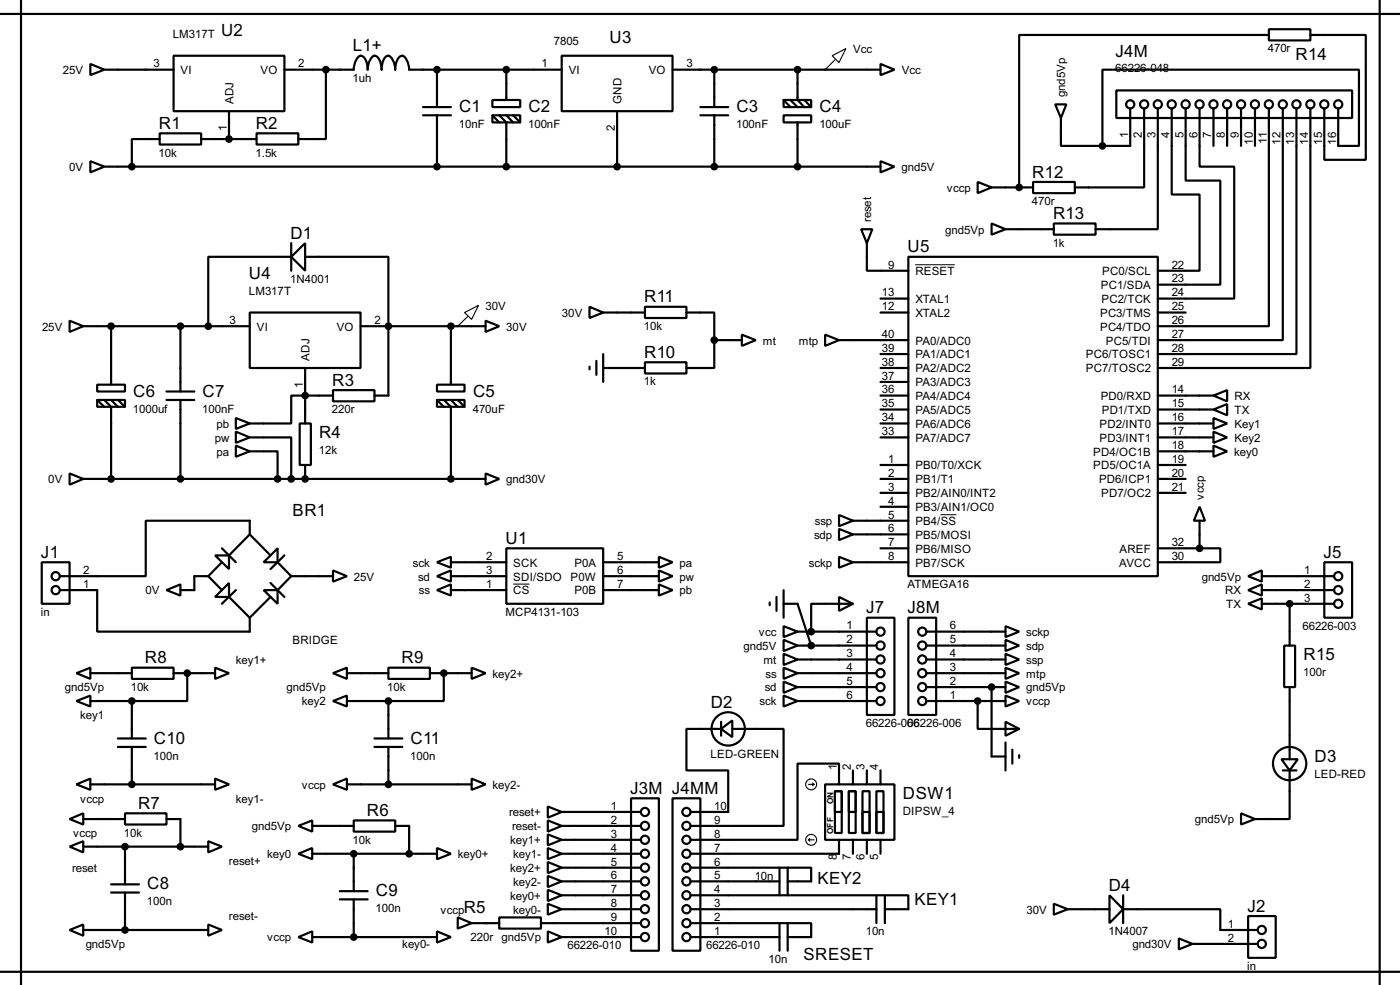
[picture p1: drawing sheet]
<svg xmlns="http://www.w3.org/2000/svg" width="256mm" height="180mm" viewBox="0 0 256 180" stroke-linecap="round" stroke-linejoin="round" font-family="sans-serif">
<g fill="none" stroke="#000" stroke-width=".4">
<path d="M3.9 0v180.3M252.8 0v180.3M-.1 2.6h256.6M16.6 11.7l2.5 1.1-2.5 1zM19.1 12.8h12.7M31.8 10.2h20.3v10.2h-20.3zM52.1 12.8h12.7a2.68 2.68 0 0 1 1.3-2.6 1.47 1.47 0 0 1 1.1 1.3l.2 1.3a2.68 2.68 0 0 1 1.2-2.6 2.33 2.33 0 0 1 1.3 2.6 3.2 3.2 0 0 1 .9-2.5 .86 .86 0 0 1 1.2 .7l.3 1.1 .1 .7a2.33 2.33 0 0 1 1.3-2.6 2.68 2.68 0 0 1 1.3 2.6h27.9M59.7 12.8v12.7h-5M77.5 19.6h5.1M80.1 12.8v6.8M90.2 18.3h5.1v1.3h-5.1zM92.8 12.8v5.5"/>
<path d="M102.9 10.2h20.3v10.2h-20.3zM123.2 12.8h38.1M128.3 19.6h5.1M130.9 12.8v6.8M143.6 18.3h5v1.3h-5zM143.6 18.3l1.2 1.3M144.8 18.3l1.3 1.3M146.1 12.8v5.5l1.3 1.3M147.4 18.3l1.2 1.3M161.3 11.7l2.6 1.1-2.6 1zM193.3 19.1h2.1l-1 2.5zM204.5 16.6h43.2v5h-43.2z"/>
<path d="M207.1 19.9v6.8h-5.1M209.6 19.9v14.4h-12.7M212.1 19.9v22.1h-11.4M214.7 19.9v15.7h5.1v14h-7.7M217.2 19.9v13.2h6.4v19h-11.5M219.8 19.9v10.6h6.3v24.2h-14M222.3 19.9v6.8M224.8 19.9v6.8M227.4 19.9v6.8M229.9 19.9v6.8M232.5 5.4h7.6v2h-7.6zM232.5 19.9v39.8h-20.4"/>
<path d="M232.5 6.4h-45.8v27.9M235 19.9v42.4h-22.9M237.5 19.9v44.9h-25.4M240.1 19.9v47.5h-28M240.1 6.4h10.1v22.9h-7.6v-9.4M245.2 19.9v6.8h3.8v-13.9h-47v13.9M16.6 29.5l2.5 1-2.5 1.1zM19.1 30.5h142.2M29.3 24.4h7.6v2.1h-7.6zM29.3 25.5h-5.1v5M36.9 25.5h10.1M42 20.4v5.1"/>
<path d="M47 24.4h7.7v2.1h-7.7zM77.5 21.1h5.1M80.1 21.1v9.4M90.2 21.1h5.1v1.3h-5.1zM90.2 21.1l1.3 1.3M91.5 21.1l1.3 1.3v8.1M92.8 21.1l1.2 1.3M94 21.1l1.3 1.3M113.1 20.4v10.1M128.3 21.1h5.1M130.9 21.1v9.4M143.6 21.1h5v1.3h-5z"/>
<path d="M146.1 22.4v8.1M161.3 29.5l2.6 1-2.6 1.1zM179.1 33.3l2.6 1-2.6 1.1zM181.7 34.3h7.6M189.3 33.3h7.6v2.1h-7.6zM194.4 21.6v5.1h7.6M12.8 58.7l2.5 1-2.5 1.1zM15.3 59.7h30.5M20.4 59.7v10.7M33.1 59.7v12M45.8 57.2h20.3v10.2h-20.3zM53.4 47l2.5-2.5v5.1z"/>
<path d="M53.4 47h-15.2v12.7M53.4 44.5v5.1M55.9 47h15.3v25.4h-2.6M66.1 59.7h22.9M82.6 59.7v10.7M89 58.7l2.5 1-2.5 1.1zM108 56.2l2.5 1-2.5 1zM110.5 57.2h7.7M118.2 56.2h7.6v2h-7.6zM125.8 57.2h5.1v5.1M157.8 42h2l-1 2.5zM158.8 44.5v5.1h7.6"/>
<path d="M161.3 57.2h5.1M161.3 54.7h5.1M166.4 47h45.7v58.5h-45.7zM181.7 40.9l2.5 1.1-2.5 1zM184.2 42h8.9M193.1 40.9h7.6v2.1h-7.6zM212.1 57.2h5.1M17.8 70.4h5.1v1.3h-5.1zM17.8 73.2h5.1v1.3h-5.1zM17.8 73.2l1.3 1.3M19.1 73.2l1.3 1.3v13.2M20.4 73.2l1.2 1.3"/>
<path d="M21.6 73.2l1.3 1.3M30.5 73.2h5.1M30.5 71.7h5.1M33.1 73.2v14.5M43.2 79l2.6 1.1-2.6 1zM43.2 76.5l2.6 1-2.6 1zM54.9 77.5h2.1v7.6h-2.1zM55.9 67.4v10.1M61 71.4h7.6v2.1h-7.6zM61 72.4h-7.6v5.1h-7.6M80.1 70.4h5v1.3h-5zM80.1 73.2h5v1.3h-5z"/>
<path d="M80.1 73.2l1.2 1.3M81.3 73.2l1.3 1.3v13.2M82.6 73.2l1.3 1.3M83.9 73.2l1.2 1.3M108 67.1v.5M109.3 66.1v2.5M110.5 67.4h7.7M110.5 64.8v5.1M118.2 66.3h7.6v2.1h-7.6zM130.9 62.3v5.1h-5.1M130.9 62.3h5M135.9 61.3l2.6 1-2.6 1z"/>
<path d="M151.2 61.3l2.5 1-2.5 1zM153.7 62.3h12.7M161.3 72.4h5.1M161.3 67.4h5.1M161.3 77.5h5.1M161.3 75h5.1M161.3 64.8h5.1M161.3 69.9h5.1M212.1 72.4h10.2M212.1 77.5h10.2M212.1 75h10.2M222.3 76.5l2.5 1-2.5 1z"/>
<path d="M222.3 79l2.5 1.1-2.5 1zM222.3 72.4l2.5-1v2.1zM222.3 75l2.5-1v2zM12.8 86.7l2.5 1-2.5 1zM15.3 87.7h73.7M43.2 81.6l2.6 1-2.6 1zM45.8 80.1h7.6v7.6M45.8 82.6h5.1v5.1M45.8 97.8v-2.5h-19.1v10.2h-15.7M45.8 97.8l-3.8 3.9M45.8 97.8l3.8 3.9M55.9 85.1v2.6"/>
<path d="M89 86.7l2.5 1-2.5 1zM153.7 96.8l2.6 1-2.6 1.1zM153.7 94.3l2.6 1-2.6 1zM156.3 97.8h10.1M156.3 95.3h10.1M161.3 87.7h5.1M161.3 80.1h5.1M161.3 85.1h5.1M161.3 90.2h5.1M161.3 92.8h5.1M212.1 87.7h5.1M212.1 80.1h10.2"/>
<path d="M212.1 82.6h10.2M212.1 85.1h5.1M212.1 90.2h5.1M219.8 92.8l1 2.5h-2.1zM219.8 95.3v5.1M222.3 81.6l2.5 1-2.5 1zM7.7 102.9h5.1v7.6h-5.1zM11 108h6.8v7.6h28v-2.5M30.5 108l2.6-1v2zM38.2 105.5h-2.6v2.5h-2.5M38.2 105.5l2.5 2.5M39.4 101.7h2.6v2.5z"/>
<path d="M39.4 109.3l2.6-2.6v2.6zM40.7 100.4l2.5 2.5M40.7 102.9l-2.5 2.6M42 109.3l3.8 3.8M43.2 108l-2.5 2.5M48.3 108h2.6v2.5zM48.3 102.9l2.6-2.5v2.5zM49.6 106.7l2.5 2.6M49.6 109.3l-3.8 3.8M50.9 102.9l2.5 2.6M52.1 101.7l-2.5 2.5M53.4 105.5h7.6"/>
<path d="M53.4 105.5l-2.5 2.5M61 104.4l2.6 1.1-2.6 1zM80.1 102.9l2.5-1v2zM80.1 105.5l2.5-1.1v2.1zM80.1 108l2.5-1v2zM82.6 105.5h10.2M82.6 102.9h10.2M82.6 108h10.2M92.8 100.4h17.7v10.1h-17.7zM110.5 105.5h10.2M110.5 102.9h10.2M110.5 108h10.2"/>
<path d="M120.7 101.9l2.5 1-2.5 1zM120.7 104.4l2.5 1.1-2.5 1zM120.7 107l2.5 1-2.5 1zM141 110.3v.5M142.3 109.3v2.5M143.6 114.6l2.5 1-2.5 1zM143.6 117.1l2.5 1.1-2.5 1zM143.6 119.7l2.5 1-2.5 1zM143.6 110.5h2.5l2.5 7.7M143.6 108v5.1M146.1 115.6h14.5M146.1 118.2h14.5"/>
<path d="M153.7 101.9l2.6 1-2.6 1zM153.7 109.3l2.6 1.2-2.6 1.3zM156.3 110.5h-7.7v5.1M156.3 102.9h10.1M158.8 113.1h5.1v17.8h-5.1zM161.3 100.4h5.1M166.4 113.1h5.1v17.8h-5.1zM169.7 115.6h14.5M169.7 118.2h14.5M184.2 114.6l2.5 1-2.5 1zM184.2 117.1l2.5 1.1-2.5 1zM184.2 119.7l2.5 1-2.5 1z"/>
<path d="M212.1 100.4h7.7M219.8 100.4h3.8v2.5h-11.5M228.7 105.5l2.5-1.1v2.1zM228.7 108l2.5-1v2zM228.7 110.5l2.5-1v2.1zM231.2 105.5h13.2M231.2 108h13.2M231.2 110.5h13.2M235.3 118.2h2v7.6h-2zM236.3 110.5v7.7M242.6 102.9h5.1v10.2h-5.1zM14 128.3l2.6-1v2z"/>
<path d="M14 123.2l2.6-1v2.1zM16.6 123.2h7.6M16.6 128.3h7.6M21.6 135.2h5.1M21.6 136.7h5.1M24.2 122.2h7.6v2.1h-7.6zM24.2 128.3v6.9M24.2 136.7v6.9M31.8 123.2h7.6M34.3 123.2v5.1h-10.1M39.4 122.2l2.6 1-2.6 1.1zM61 128.3l2.6-1v2z"/>
<path d="M61 123.2l2.6-1v2.1zM63.6 123.2h7.6M63.6 128.3h7.6M68.6 135.2h5.1M68.6 136.7h5.1M71.2 122.2h7.6v2.1h-7.6zM71.2 128.3v6.9M71.2 136.7v6.9M78.8 123.2h7.6M81.3 123.2v5.1h-10.1M86.4 122.2l2.6 1-2.6 1.1zM132.1 133.4l2.1-1.5v3z"/>
<path d="M132.1 133.4h-6.3v7.6h7.6v7.6h-6.9M132.1 132.1v2.6M134.2 133.4h9.4v17.8h-17.1M143.6 127.3l2.5 1-2.5 1zM143.6 124.8l2.5 1-2.5 1zM143.6 122.2l2.5 1-2.5 1.1zM146.1 123.2h14.5M146.1 128.3h14.5M146.1 125.8h14.5M146.1 120.7h14.5M169.7 123.2h14.5M169.7 128.3h14.5"/>
<path d="M169.7 125.8h14.5M169.7 120.7h14.5M179.1 128.3v5.1h7.6M181.7 125.8v12.7h2.5M184.2 122.2l2.5 1-2.5 1.1zM184.2 124.8l2.5 1-2.5 1zM184.2 127.3l2.5 1-2.5 1zM184.2 132.1l2.5 1.3-2.5 1.3zM184.2 135.9v5.1M185.5 137.2v2.6M186.7 138.2v.5M234.8 139h3l-1.5 2z"/>
<path d="M236.3 125.8v13.2M12.8 155l2.5-1v2zM12.8 149.9l2.5-1v2zM14 143.6l2.6-1.1v2.1zM15.3 149.9h7.6M15.3 155h22.9M16.6 143.6h22.8M22.9 148.9h7.6v2h-7.6zM22.9 155v6.9M30.5 149.9h2.6v5.1M38.2 154l2.5 1-2.5 1zM39.4 142.5l2.6 1.1-2.6 1z"/>
<path d="M54.7 156.3l2.5-1.1v2.1zM54.7 151.2l2.5-1v2zM57.2 151.2h7.6M57.2 156.3h22.9M61 143.6l2.6-1.1v2.1zM63.6 143.6h22.8M64.8 150.2h7.6v2h-7.6zM64.8 156.3v6.8M72.4 151.2h2.6v5.1M80.1 155.2l2.5 1.1-2.5 1zM86.4 142.5l2.6 1.1-2.6 1zM100.4 152.7l2.5 1-2.5 1z"/>
<path d="M100.4 155.2l2.5 1.1-2.5 1zM100.4 157.8l2.5 1-2.5 1zM100.4 150.2l2.5 1-2.5 1zM100.4 147.6l2.5 1-2.5 1.1zM102.9 151.2h14.5M102.9 156.3h14.5M102.9 148.6h14.5M102.9 153.7h14.5M102.9 158.8h14.5M115.6 146.1h5.1v27.9h-5.1zM123.2 146.1h5.1v27.9h-5.1zM126.5 158.8h22.1v2.5h-4.3"/>
<path d="M142.8 158.8v5.1M144.3 158.8v5.1M151.2 143.6h12.7v10.1h-12.7zM153 144.8h1.2v7.7h-1.2zM153 144.8h1.2v3.8h-1.2zM153.7 143.6v-3.8h-7.6v13.9h-19.6M153.7 153.7v2.6h-27.2M155.5 144.8h1.3v7.7h-1.3zM155.5 144.8h1.3v3.8h-1.3zM156.3 141v2.6M156.3 153.7v2.6M158 144.8h1.3v7.7h-1.3z"/>
<path d="M158 148.6h1.3v3.9h-1.3zM158.8 141v2.6M158.8 153.7v2.6M160.6 144.8h1.3v7.7h-1.3zM160.6 148.6h1.3v3.9h-1.3zM161.3 141v2.6M161.3 153.7v2.6M227.4 148.9l2.5 1-2.5 1zM235 141h2.5M236.3 141v8.9h-6.4M0 177.9h256.5M12.8 170.2l2.5-1v2.1z"/>
<path d="M15.3 170.2h22.9M20.4 161.9h5.1M20.4 163.4h5.1M22.9 163.4v6.8M38.2 169.2l2.5 1-2.5 1.1zM54.7 171.5l2.5-1v2zM57.2 171.5h22.9M62.3 163.1h5.1M62.3 164.6h5.1M64.8 164.6v6.9M80.1 170.5l2.5 1-2.5 1zM83.9 167.9l2.5 1.1-2.5 1z"/>
<path d="M86.4 169h5.1M91.5 167.9h7.6v2.1h-7.6zM99.1 169h18.3M100.4 160.3l2.5 1-2.5 1.1zM100.4 162.9l2.5 1-2.5 1zM100.4 165.4l2.5 1-2.5 1zM100.4 170.5l2.5 1-2.5 1zM102.9 171.5h14.5M102.9 161.3h14.5M102.9 163.9h14.5M102.9 166.4h14.5M126.5 169h22.1v2.5h-4.3"/>
<path d="M126.5 163.9h39.9v2.5h-4.3M126.5 171.5h16.3M126.5 161.3h16.3M126.5 166.4h34.1M142.8 169v5M144.3 169v5M160.6 163.9v5.1M162.1 163.9v5.1M193.1 165.4l2.5 1-2.5 1zM195.6 166.4h7.7M203.3 163.9l2.5 2.5-2.5 2.6zM205.8 166.4h17.8v3.8h6.8"/>
<path d="M205.8 163.9v5.1M216 171.8l2.5 1-2.5 1zM218.5 172.8h11.9M228.7 167.7h5v7.6h-5z"/>
<circle cx="207" cy="19.1" r=".75"/>
<circle cx="209.6" cy="19.1" r=".75"/>
<circle cx="212.1" cy="19.1" r=".75"/>
<circle cx="214.6" cy="19.1" r=".75"/>
<circle cx="217.2" cy="19.1" r=".75"/>
<circle cx="219.7" cy="19.1" r=".75"/>
<circle cx="222.3" cy="19.1" r=".75"/>
<circle cx="224.8" cy="19.1" r=".75"/>
<circle cx="227.3" cy="19.1" r=".75"/>
<circle cx="229.9" cy="19.1" r=".75"/>
<circle cx="232.4" cy="19.1" r=".75"/>
<circle cx="235" cy="19.1" r=".75"/>
<circle cx="237.5" cy="19.1" r=".75"/>
<circle cx="240" cy="19.1" r=".75"/>
<circle cx="242.6" cy="19.1" r=".75"/>
<circle cx="245.1" cy="19.1" r=".75"/>
<circle cx="10.2" cy="105.5" r=".75"/>
<circle cx="10.2" cy="108" r=".75"/>
<circle cx="161.3" cy="118.2" r=".75"/>
<circle cx="161.3" cy="115.6" r=".75"/>
<circle cx="168.9" cy="115.6" r=".75"/>
<circle cx="168.9" cy="118.2" r=".75"/>
<circle cx="245.1" cy="105.5" r=".75"/>
<circle cx="245.1" cy="110.5" r=".75"/>
<circle cx="245.1" cy="108" r=".75"/>
<circle cx="133.4" cy="133.4" r="3.1"/>
<circle cx="161.3" cy="125.8" r=".75"/>
<circle cx="161.3" cy="120.7" r=".75"/>
<circle cx="161.3" cy="123.2" r=".75"/>
<circle cx="161.3" cy="128.3" r=".75"/>
<circle cx="168.9" cy="120.7" r=".75"/>
<circle cx="168.9" cy="128.3" r=".75"/>
<circle cx="168.9" cy="125.8" r=".75"/>
<circle cx="168.9" cy="123.2" r=".75"/>
<circle cx="236.2" cy="139.8" r="3.1"/>
<circle cx="118.1" cy="158.8" r=".75"/>
<circle cx="118.1" cy="156.3" r=".75"/>
<circle cx="118.1" cy="148.6" r=".75"/>
<circle cx="118.1" cy="151.2" r=".75"/>
<circle cx="118.1" cy="153.7" r=".75"/>
<circle cx="125.7" cy="158.8" r=".75"/>
<circle cx="125.7" cy="156.3" r=".75"/>
<circle cx="125.7" cy="151.2" r=".75"/>
<circle cx="125.7" cy="153.7" r=".75"/>
<circle cx="125.7" cy="148.6" r=".75"/>
<circle cx="118.1" cy="169" r=".75"/>
<circle cx="118.1" cy="161.3" r=".75"/>
<circle cx="118.1" cy="166.4" r=".75"/>
<circle cx="118.1" cy="171.5" r=".75"/>
<circle cx="118.1" cy="163.9" r=".75"/>
<circle cx="125.7" cy="171.5" r=".75"/>
<circle cx="125.7" cy="166.4" r=".75"/>
<circle cx="125.7" cy="169" r=".75"/>
<circle cx="125.7" cy="163.9" r=".75"/>
<circle cx="125.7" cy="161.3" r=".75"/>
<circle cx="231.1" cy="172.8" r=".75"/>
<circle cx="231.1" cy="170.2" r=".75"/>
</g>
<g fill="#000">
<circle cx="42" cy="25.5" r=".2"/>
<circle cx="186.7" cy="34.3" r=".2"/>
<circle cx="71.2" cy="59.7" r=".2"/>
<circle cx="55.9" cy="72.4" r=".2"/>
<circle cx="55.9" cy="87.7" r=".2"/>
<circle cx="148.6" cy="115.6" r=".2"/>
<circle cx="148.6" cy="118.2" r=".2"/>
<circle cx="34.3" cy="123.2" r=".2"/>
<circle cx="81.3" cy="123.2" r=".2"/>
<circle cx="181.7" cy="125.8" r=".2"/>
<circle cx="89" cy="169" r=".2"/>
</g>
<g fill="#000" stroke="#000" stroke-width=".4">
<circle cx="59.7" cy="12.8" r=".5"/>
<circle cx="80" cy="12.8" r=".5"/>
<circle cx="92.7" cy="12.8" r=".5"/>
<circle cx="130.8" cy="12.8" r=".5"/>
<circle cx="146.1" cy="12.8" r=".5"/>
<circle cx="24.1" cy="30.5" r=".5"/>
<circle cx="41.9" cy="25.5" r=".5"/>
<circle cx="80" cy="30.5" r=".5"/>
<circle cx="92.7" cy="30.5" r=".5"/>
<circle cx="113" cy="30.5" r=".5"/>
<circle cx="130.8" cy="30.5" r=".5"/>
<circle cx="146.1" cy="30.5" r=".5"/>
<circle cx="186.7" cy="34.3" r=".5"/>
<circle cx="201.9" cy="26.7" r=".5"/>
<circle cx="20.3" cy="59.7" r=".5"/>
<circle cx="33" cy="59.7" r=".5"/>
<circle cx="38.1" cy="59.7" r=".5"/>
<circle cx="71.1" cy="59.7" r=".5"/>
<circle cx="82.6" cy="59.7" r=".5"/>
<circle cx="55.9" cy="72.4" r=".5"/>
<circle cx="130.8" cy="62.3" r=".5"/>
<circle cx="20.3" cy="87.7" r=".5"/>
<circle cx="33" cy="87.7" r=".5"/>
<circle cx="50.8" cy="87.7" r=".5"/>
<circle cx="53.3" cy="87.7" r=".5"/>
<circle cx="55.9" cy="87.7" r=".5"/>
<circle cx="82.6" cy="87.7" r=".5"/>
<circle cx="148.6" cy="115.6" r=".5"/>
<circle cx="148.6" cy="118.2" r=".5"/>
<circle cx="219.7" cy="100.4" r=".5"/>
<circle cx="236.2" cy="110.5" r=".5"/>
<circle cx="24.1" cy="128.3" r=".5"/>
<circle cx="34.3" cy="123.2" r=".5"/>
<circle cx="71.1" cy="128.3" r=".5"/>
<circle cx="81.3" cy="123.2" r=".5"/>
<circle cx="179.1" cy="128.3" r=".5"/>
<circle cx="181.6" cy="125.8" r=".5"/>
<circle cx="22.9" cy="155" r=".5"/>
<circle cx="24.1" cy="143.6" r=".5"/>
<circle cx="33" cy="155" r=".5"/>
<circle cx="64.8" cy="156.3" r=".5"/>
<circle cx="71.1" cy="143.6" r=".5"/>
<circle cx="74.9" cy="156.3" r=".5"/>
<circle cx="22.9" cy="170.2" r=".5"/>
<circle cx="64.8" cy="171.5" r=".5"/>
</g>
<g fill="none" stroke="#000" stroke-width=".2">
<path d="M152.5 10.2l2.5-1.3-1.3 2.6zM153 11l-1.8 1.8M85.1 57.2l2.6-1.3-1.3 2.6zM85.7 58l-1.8 1.7M148.1 153.7l.3 .3M148.1 153.7h1.1M148.1 143.6h1.1M148.4 153.5l-.3 .2M148.9 143.3l.3 .3M149.2 143.6l-.3 .2"/>
<circle cx="148.6" cy="153.7" r="1"/>
<circle cx="148.6" cy="143.6" r="1"/>
</g>
<path d="M167.7 48.5h7.2M172.3 94.2h2.9M94 106.9h3" fill="none" stroke="#000" stroke-width=".18"/>
<g font-size="3.5">
<text x="40.5" y="6.5">U2</text>
<text x="64.7" y="9.4">L1+</text>
<text x="111.7" y="7.8">U3</text>
<text x="204.4" y="10.4">J4M</text>
<text x="237.4" y="10.9">R14</text>
<text x="29.1" y="23.6">R1</text>
<text x="46.9" y="23.6">R2</text>
<text x="84.1" y="20.5">C1</text>
<text x="96.8" y="20.5">C2</text>
<text x="134.9" y="20.5">C3</text>
<text x="150.2" y="20.5">C4</text>
<text x="189.1" y="32.5">R12</text>
<text x="192.9" y="40.1">R13</text>
<text x="53.2" y="43.7">D1</text>
<text x="166.3" y="46.2">U5</text>
<text x="45.6" y="51">U4</text>
<text x="118" y="55.4">R11</text>
<text x="118" y="65.5">R10</text>
<text x="60.9" y="70.6">R3</text>
<text x="24.4" y="72.6">C6</text>
<text x="37.1" y="72.6">C7</text>
<text x="86.7" y="72.6">C5</text>
<text x="58.5" y="80.2">R4</text>
<text x="53.6" y="94.5">BR1</text>
<text x="92.6" y="99.6">U1</text>
<text x="7.5" y="102.1">J1</text>
<text x="242.5" y="102.1">J5</text>
<text x="158.7" y="112.3">J7</text>
<text x="166.3" y="112.3">J8M</text>
<text x="26.6" y="121.4">R8</text>
<text x="73.6" y="121.4">R9</text>
<text x="238.8" y="120.9">R15</text>
<text x="130.2" y="129.6">D2</text>
<text x="28.2" y="136.1">C10</text>
<text x="75.2" y="136.1">C11</text>
<text x="240.8" y="139.4">D3</text>
<text x="25.3" y="148.1">R7</text>
<text x="67.2" y="149.4">R6</text>
<text x="115.5" y="145.3">J3M J4MM</text>
<text x="165.4" y="146.3">DSW1</text>
<text x="149.8" y="161.8">KEY2</text>
<text x="27" y="162.8">C8</text>
<text x="68.9" y="164">C9</text>
<text x="85" y="167.1">R5</text>
<text x="167.5" y="165.6">KEY1</text>
<text x="203.1" y="163.1">D4</text>
<text x="228.5" y="166.9">J2</text>
<text x="147.2" y="175.8">SRESET</text>
</g>
<g font-size="2.4">
<text x="31.6" y="6.9">LM317T</text>
<text x="101.5" y="8.2">7805</text>
<text x="156.3" y="9.7">Vcc</text>
<text x="232.3" y="9.6">470r</text>
<text x="11.5" y="13.6">25V</text>
<text x="28.1" y="12.3">3</text>
<text x="33.1" y="13.6">VI</text>
<text x="47.7" y="13.6">VO</text>
<text x="54.7" y="12.3">2</text>
<text x="64.6" y="15">1uh</text>
<text x="99.2" y="12.3">1</text>
<text x="104.2" y="13.6">VI</text>
<text x="118.8" y="13.6">VO</text>
<text x="125.8" y="12.3">3</text>
<text x="165.2" y="13.6">Vcc</text>
<text x="195.2" y="17.8" transform="rotate(-90 195.2 17.8)">gnd5Vp</text>
<text x="204.3" y="13.2">66226-048</text>
<text x="42.8" y="19.1" transform="rotate(-90 42.8 19.1)">ADJ</text>
<text x="84.1" y="23.4">10nF</text>
<text x="96.8" y="23.4">100nF</text>
<text x="113.9" y="19.1" transform="rotate(-90 113.9 19.1)">GND</text>
<text x="134.9" y="23.4">100nF</text>
<text x="150.1" y="23.4">100uF</text>
<text x="29.1" y="28.6">10k</text>
<text x="41.6" y="24" transform="rotate(-90 41.6 24)">1</text>
<text x="46.8" y="28.6">1.5k</text>
<text x="112.7" y="24.1" transform="rotate(-90 112.7 24.1)">2</text>
<text x="206.7" y="25.3" transform="rotate(-90 206.7 25.3)">1</text>
<text x="209.2" y="25.3" transform="rotate(-90 209.2 25.3)">2</text>
<text x="211.7" y="25.3" transform="rotate(-90 211.7 25.3)">3</text>
<text x="214.3" y="25.3" transform="rotate(-90 214.3 25.3)">4</text>
<text x="216.8" y="25.3" transform="rotate(-90 216.8 25.3)">5</text>
<text x="219.4" y="25.3" transform="rotate(-90 219.4 25.3)">6</text>
<text x="221.9" y="25.3" transform="rotate(-90 221.9 25.3)">7</text>
<text x="224.4" y="25.3" transform="rotate(-90 224.4 25.3)">8</text>
<text x="227" y="25.3" transform="rotate(-90 227 25.3)">9</text>
<text x="229.5" y="26.5" transform="rotate(-90 229.5 26.5)">10</text>
<text x="232.1" y="26.3" transform="rotate(-90 232.1 26.3)">11</text>
<text x="234.6" y="26.5" transform="rotate(-90 234.6 26.5)">12</text>
<text x="237.1" y="26.5" transform="rotate(-90 237.1 26.5)">13</text>
<text x="239.7" y="26.5" transform="rotate(-90 239.7 26.5)">14</text>
<text x="242.2" y="26.5" transform="rotate(-90 242.2 26.5)">15</text>
<text x="244.8" y="26.5" transform="rotate(-90 244.8 26.5)">16</text>
<text x="12.7" y="31.3">0V</text>
<text x="165.2" y="31.3">gnd5V</text>
<text x="173.5" y="35.1">vccp</text>
<text x="159.6" y="40.6" transform="rotate(-90 159.6 40.6)">reset</text>
<text x="189.1" y="37.6">470r</text>
<text x="173.2" y="42.7">gnd5Vp</text>
<text x="192.9" y="45.2">1k</text>
<text x="45.6" y="53.9">LM317T</text>
<text x="53.2" y="51.8">1N4001</text>
<text x="162.7" y="49.2">9</text>
<text x="167.7" y="50.4">RESET</text>
<text x="201.7" y="52.9">PC1/SDA</text>
<text x="201.9" y="50.4">PC0/SCL</text>
<text x="214.7" y="49.2">22</text>
<text x="214.7" y="51.7">23</text>
<text x="42.1" y="59.3">3</text>
<text x="68.6" y="59.3">2</text>
<text x="89" y="56.7">30V</text>
<text x="103" y="58">30V</text>
<text x="161.6" y="56.8">12</text>
<text x="161.6" y="54.3">13</text>
<text x="167.7" y="58">XTAL2</text>
<text x="167.7" y="55.4">XTAL1</text>
<text x="201.5" y="58">PC3/TMS</text>
<text x="201.8" y="55.4">PC2/TCK</text>
<text x="214.7" y="54.3">24</text>
<text x="214.7" y="56.8">25</text>
<text x="214.7" y="59.3">26</text>
<text x="7.7" y="60.5">25V</text>
<text x="47" y="60.5">VI</text>
<text x="61.7" y="60.5">VO</text>
<text x="92.8" y="60.5">30V</text>
<text x="118" y="60.4">10k</text>
<text x="139.8" y="63.1">mt</text>
<text x="146.4" y="63.1">mtp</text>
<text x="161.6" y="64.4">39</text>
<text x="161.6" y="61.9">40</text>
<text x="167.7" y="65.6">PA1/ADC1</text>
<text x="167.7" y="63.1">PA0/ADC0</text>
<text x="198.9" y="65.6">PC6/TOSC1</text>
<text x="201.5" y="60.5">PC4/TDO</text>
<text x="202.6" y="63.1">PC5/TDI</text>
<text x="214.7" y="61.9">27</text>
<text x="214.7" y="64.4">28</text>
<text x="55.5" y="71.1" transform="rotate(-90 55.5 71.1)">1</text>
<text x="56.7" y="66" transform="rotate(-90 56.7 66)">ADJ</text>
<text x="118" y="70.6">1k</text>
<text x="161.6" y="72">36</text>
<text x="161.6" y="69.5">37</text>
<text x="161.6" y="67">38</text>
<text x="167.7" y="70.7">PA3/ADC3</text>
<text x="167.7" y="68.1">PA2/ADC2</text>
<text x="198.9" y="68.1">PC7/TOSC2</text>
<text x="214.7" y="72">14</text>
<text x="214.7" y="67">29</text>
<text x="24.4" y="75.5">1000uf</text>
<text x="37.1" y="75.5">100nF</text>
<text x="60.8" y="75.7">220r</text>
<text x="86.6" y="75.5">470uF</text>
<text x="161.6" y="77.1">34</text>
<text x="161.6" y="74.6">35</text>
<text x="167.7" y="75.8">PA5/ADC5</text>
<text x="167.7" y="73.2">PA4/ADC4</text>
<text x="201.6" y="73.2">PD0/RXD</text>
<text x="201.8" y="75.8">PD1/TXD</text>
<text x="214.7" y="74.6">15</text>
<text x="214.7" y="77.1">16</text>
<text x="226.1" y="73.2">RX</text>
<text x="226.1" y="75.8">TX</text>
<text x="39.4" y="80.8">pw</text>
<text x="39.7" y="83.4">pa</text>
<text x="39.7" y="78.3">pb</text>
<text x="58.4" y="83.1">12k</text>
<text x="161.6" y="79.7">33</text>
<text x="167.7" y="80.8">PA7/ADC7</text>
<text x="167.7" y="78.3">PA6/ADC6</text>
<text x="200.3" y="83.4">PD4/OC1B</text>
<text x="201.4" y="78.3">PD2/INT0</text>
<text x="201.4" y="80.8">PD3/INT1</text>
<text x="214.7" y="79.7">17</text>
<text x="214.7" y="82.2">18</text>
<text x="226.1" y="83.4">key0</text>
<text x="226.1" y="78.3">Key1</text>
<text x="226.1" y="80.8">Key2</text>
<text x="8.9" y="88.5">0V</text>
<text x="92.8" y="88.5">gnd30V</text>
<text x="162.7" y="84.7">1</text>
<text x="162.7" y="87.3">2</text>
<text x="162.7" y="89.8">3</text>
<text x="167.7" y="85.9">PB0/T0/XCK</text>
<text x="167.7" y="88.5">PB1/T1</text>
<text x="200.3" y="85.9">PD5/OC1A</text>
<text x="201.3" y="88.5">PD6/ICP1</text>
<text x="214.7" y="84.7">19</text>
<text x="214.7" y="87.3">20</text>
<text x="214.7" y="89.8">21</text>
<text x="162.7" y="92.4">4</text>
<text x="162.7" y="94.9">5</text>
<text x="167.7" y="91">PB2/AIN0/INT2</text>
<text x="167.7" y="93.6">PB3/AIN1/OC0</text>
<text x="201.7" y="91">PD7/OC2</text>
<text x="220.6" y="91.4" transform="rotate(-90 220.6 91.4)">vccp</text>
<text x="149.2" y="98.6">sdp</text>
<text x="149.3" y="96.1">ssp</text>
<text x="162.7" y="97.4">6</text>
<text x="162.7" y="100">7</text>
<text x="167.7" y="96.1">PB4/SS</text>
<text x="167.7" y="98.6">PB5/MOSI</text>
<text x="167.7" y="101.2">PB6/MISO</text>
<text x="205.1" y="101.2">AREF</text>
<text x="214.7" y="100">32</text>
<text x="15.3" y="107.6">1</text>
<text x="15.3" y="105.1">2</text>
<text x="64.8" y="106.3">25V</text>
<text x="75.7" y="103.7">sck</text>
<text x="76.6" y="106.3">sd</text>
<text x="89.1" y="102.5">2</text>
<text x="89.1" y="105.1">3</text>
<text x="89.1" y="107.6">1</text>
<text x="94" y="103.7">SCK</text>
<text x="94" y="106.3">SDI/SDO P0W</text>
<text x="105.2" y="103.7">P0A</text>
<text x="113.1" y="102.5">5</text>
<text x="113.1" y="105.1">6</text>
<text x="113.1" y="107.6">7</text>
<text x="124.5" y="103.7">pa</text>
<text x="124.5" y="106.3">pw</text>
<text x="148.2" y="103.7">sckp</text>
<text x="162.7" y="102.5">8</text>
<text x="166.2" y="107.7">ATMEGA16</text>
<text x="167.7" y="103.7">PB7/SCK</text>
<text x="205" y="103.7">AVCC</text>
<text x="214.7" y="102.5">30</text>
<text x="220.2" y="106.3">gnd5Vp</text>
<text x="238.9" y="105.1">1</text>
<text x="238.9" y="107.6">2</text>
<text x="7.5" y="112.7">in</text>
<text x="26.7" y="108.8">0V</text>
<text x="76.8" y="108.8">ss</text>
<text x="92.6" y="112.7">MCP4131-103</text>
<text x="94" y="108.8">CS</text>
<text x="105.2" y="108.8">P0B</text>
<text x="124.5" y="108.8">pb</text>
<text x="224.4" y="108.8">RX</text>
<text x="224.6" y="111.3">TX</text>
<text x="238.9" y="110.1">3</text>
<text x="53.6" y="117.8">BRIDGE</text>
<text x="136.2" y="119">gnd5V</text>
<text x="139" y="116.4">vcc</text>
<text x="155.1" y="115.2">1</text>
<text x="155.1" y="117.8">2</text>
<text x="174" y="117.8">5</text>
<text x="174" y="115.2">6</text>
<text x="188" y="116.4">sckp</text>
<text x="188" y="119">sdp</text>
<text x="238.6" y="115.3">66226-003</text>
<text x="43.2" y="121.5">key1+</text>
<text x="90.2" y="124">key2+</text>
<text x="139.9" y="121.5">mt</text>
<text x="140.3" y="124">ss</text>
<text x="155.1" y="120.3">3</text>
<text x="155.1" y="122.8">4</text>
<text x="155.1" y="125.4">5</text>
<text x="174" y="125.4">2</text>
<text x="174" y="122.8">3</text>
<text x="174" y="120.3">4</text>
<text x="188" y="121.5">ssp</text>
<text x="188" y="124">mtp</text>
<text x="238.8" y="123.8">100r</text>
<text x="11.9" y="126.6">gnd5Vp</text>
<text x="14.7" y="131.7">key1</text>
<text x="24" y="126.5">10k</text>
<text x="52.5" y="126.6">gnd5Vp</text>
<text x="55.3" y="129.1">key2</text>
<text x="71" y="126.5">10k</text>
<text x="139.2" y="129.1">sck</text>
<text x="140.1" y="126.6">sd</text>
<text x="155.1" y="127.9">6</text>
<text x="174" y="127.9">1</text>
<text x="188" y="126.6">gnd5Vp</text>
<text x="188" y="129.1">vccp</text>
<text x="158.6" y="133.1">66226-006226-006</text>
<text x="166.2" y="133.1">66</text>
<text x="28.2" y="139">100n</text>
<text x="75.2" y="139">100n</text>
<text x="130.2" y="138.7">LED-GREEN</text>
<text x="153.3" y="141" transform="rotate(-90 153.3 141)">1</text>
<text x="155.9" y="141" transform="rotate(-90 155.9 141)">2</text>
<text x="158.4" y="141" transform="rotate(-90 158.4 141)">3</text>
<text x="160.9" y="141" transform="rotate(-90 160.9 141)">4</text>
<text x="240.8" y="142.3">LED-RED</text>
<text x="14.7" y="146.9">vccp</text>
<text x="43.2" y="146.9">key1-</text>
<text x="55.3" y="144.4">vccp</text>
<text x="90.2" y="144.4">key2-</text>
<text x="93.3" y="149.4">reset+</text>
<text x="111.9" y="148.2">1</text>
<text x="130.9" y="148.2">10</text>
<text x="165.4" y="149.2">DIPSW_4</text>
<text x="13.4" y="153.3">vccp</text>
<text x="22.7" y="153.1">10k</text>
<text x="46.2" y="152">gnd5Vp</text>
<text x="64.6" y="154.4">10k</text>
<text x="93.5" y="154.5">key1+</text>
<text x="93.8" y="152">reset-</text>
<text x="111.9" y="150.8">2</text>
<text x="111.9" y="153.3">3</text>
<text x="111.9" y="155.9">4</text>
<text x="130.9" y="155.9">7</text>
<text x="130.9" y="153.3">8</text>
<text x="130.9" y="150.8">9</text>
<text x="218.9" y="150.7">gnd5Vp</text>
<text x="13.2" y="159.6">reset</text>
<text x="42" y="158.3">reset+</text>
<text x="48.9" y="157.1">key0</text>
<text x="83.9" y="157.1">key0+</text>
<text x="93.5" y="159.6">key2+</text>
<text x="94" y="157.1">key1-</text>
<text x="111.9" y="158.4">5</text>
<text x="111.9" y="160.9">6</text>
<text x="130.9" y="160.9">5</text>
<text x="130.9" y="158.4">6</text>
<text x="138.3" y="161">10n</text>
<text x="153.3" y="157.4" transform="rotate(-90 153.3 157.4)">8</text>
<text x="155.9" y="157.4" transform="rotate(-90 155.9 157.4)">7</text>
<text x="158.4" y="157.4" transform="rotate(-90 158.4 157.4)">6</text>
<text x="160.9" y="157.4" transform="rotate(-90 160.9 157.4)">5</text>
<text x="26.9" y="165.7">100n</text>
<text x="68.8" y="167">100n</text>
<text x="80.7" y="167.2">vccp</text>
<text x="93.5" y="164.7">key0+</text>
<text x="94" y="162.1">key2-</text>
<text x="94" y="167.2">key0-</text>
<text x="111.9" y="163.5">7</text>
<text x="111.9" y="166">8</text>
<text x="130.9" y="166">3</text>
<text x="130.9" y="163.5">4</text>
<text x="188" y="167.2">30V</text>
<text x="15.7" y="173.6">gnd5Vp</text>
<text x="42" y="168.5">reset-</text>
<text x="48.9" y="172.3">vccp</text>
<text x="73.7" y="173.6">key0-</text>
<text x="86.2" y="172.2">220r gnd5Vp</text>
<text x="104" y="173.7">66226-010</text>
<text x="110.8" y="171.1">10</text>
<text x="111.9" y="168.6">9</text>
<text x="129.4" y="173.7">66226-010</text>
<text x="130.9" y="171.1">1</text>
<text x="130.9" y="168.6">2</text>
<text x="158.6" y="171.2">10n</text>
<text x="203.1" y="171.2">1N4007</text>
<text x="207.5" y="173.6">gnd30V</text>
<text x="225" y="169.8">1</text>
<text x="225" y="172.4">2</text>
<text x="140.8" y="176.2">10n</text>
<text x="228.5" y="177.5">in</text>
</g>
<g font-size="1.7">
<text x="152.6" y="147.2" transform="rotate(-90 152.6 147.2)">ON</text>
<text x="152.6" y="152.6" transform="rotate(-90 152.6 152.6)">OFF</text>
</g>
</svg>
